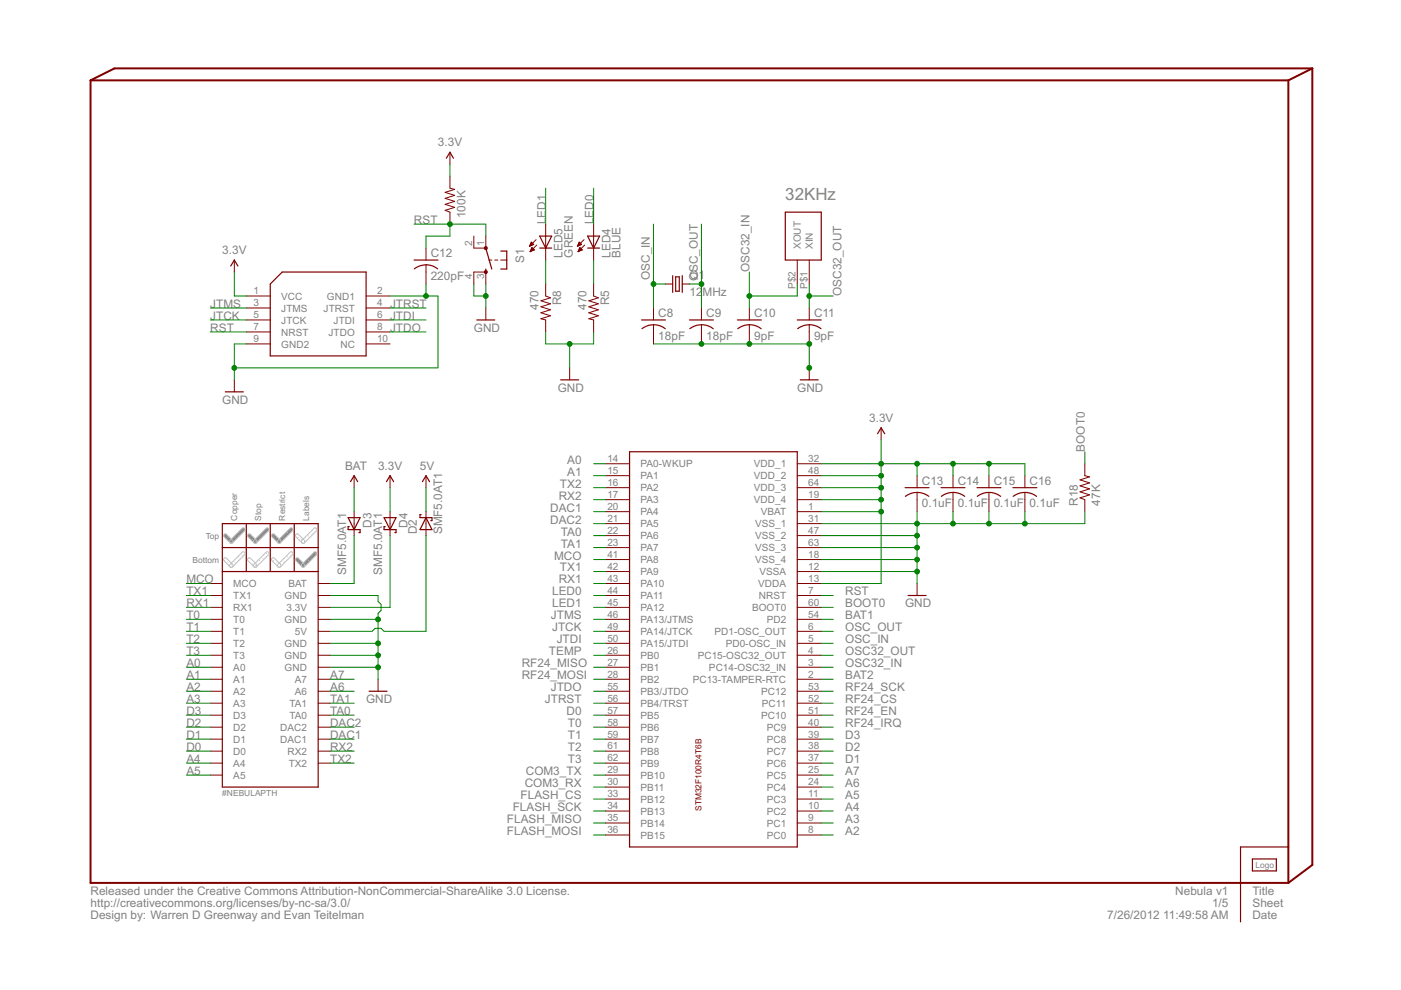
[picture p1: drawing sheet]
<svg xmlns="http://www.w3.org/2000/svg" width="297mm" height="210mm" viewBox="0 0 297 210" stroke-linecap="round" stroke-linejoin="round" font-family="sans-serif">
<g fill="#808080" stroke="#808080" stroke-width=".76">
<path d="M63 118.6l1.3 1.3z"/>
<path d="M64.3 119.9l2.5-2.5z"/>
<path d="M57.9 113.6l1.3 1.2z"/>
<path d="M59.2 114.8l2.5-2.5z"/>
<path d="M47.8 113.6l1.2 1.2z"/>
<path d="M49 114.8l2.6-2.5z"/>
<path d="M52.9 113.6l1.2 1.2z"/>
<path d="M54.1 114.8l2.6-2.5z"/>
</g>
<g fill="#800000" stroke="#800000" stroke-width=".42">
<path d="M19.2 17v170.2z"/>
<path d="M19.2 17h254z"/>
<path d="M273.2 17v162.6z"/>
<path d="M273.2 179.6v7.6z"/>
<path d="M263 187.2h10.2z"/>
<path d="M19.2 187.2h243.8z"/>
<path d="M273.2 187.2l5-3.8z"/>
<path d="M273.2 17l5-2.5z"/>
<path d="M278.2 14.5v168.9z"/>
<path d="M24.3 14.5h253.9z"/>
<path d="M19.2 17l5.1-2.5z"/>
</g>
<g fill="#800000" stroke="#800000" stroke-width=".25">
<path d="M263 179.6v7.6z"/>
<path d="M263 179.6h10.2z"/>
<path d="M133.5 95.8h35.5z"/>
<path d="M169 95.8v83.8z"/>
<path d="M133.5 179.6h35.5z"/>
<path d="M133.5 95.8v83.8z"/>
<path d="M192.5 126.3h3.8z"/>
<path d="M47.8 83.1h3.8z"/>
<path d="M136 67.8h5.1z"/>
<path d="M146.2 67.8h5.1z"/>
<path d="M156.3 67.8h5.1z"/>
<path d="M169 67.8h5.1z"/>
<path d="M169.7 80.5h3.8z"/>
<path d="M87.8 55.1h5.1z"/>
<path d="M191.9 103.4h5.1z"/>
<path d="M199.5 103.4h5.1z"/>
<path d="M207.1 103.4h5.1z"/>
<path d="M214.8 103.4h5z"/>
<path d="M166.5 55.1h7.6z"/>
<path d="M174.1 45v10.1z"/>
<path d="M166.5 45v10.1z"/>
<path d="M166.5 45h7.6z"/>
<path d="M143.3 58.7v3z"/>
<path d="M143.3 61.7h.7z"/>
<path d="M144 58.7v3z"/>
<path d="M143.3 58.7h.7z"/>
<path d="M144.7 58.4v3.6z"/>
<path d="M142.6 58.4v3.6z"/>
<path d="M57.3 60.2v15.3z"/>
<path d="M57.3 60.2l2.5-2.5z"/>
<path d="M59.8 57.7h17.8z"/>
<path d="M77.6 57.7v17.8z"/>
<path d="M57.3 75.5h20.3z"/>
<path d="M127.1 50.1l-1.2 2.5z"/>
<path d="M124.6 50.1l1.3 2.5z"/>
<path d="M125.9 52.6h1.2z"/>
<path d="M124.6 52.6h1.3z"/>
<path d="M125.9 50.1h1.2z"/>
<path d="M124.6 50.1h1.3z"/>
<path d="M117 50.1l-1.3 2.5z"/>
<path d="M114.4 50.1l1.3 2.5z"/>
<path d="M115.7 52.6h1.3z"/>
<path d="M114.4 52.6h1.3z"/>
<path d="M115.7 50.1h1.3z"/>
<path d="M114.4 50.1h1.3z"/>
<path d="M118.9 80.5h3.8z"/>
<path d="M263 187.2v8.3z"/>
<path d="M186.8 90.7l.8 1.3z"/>
<path d="M186.8 90.7l-.7 1.3z"/>
<path d="M95.4 32.3l.7 1.2z"/>
<path d="M95.4 32.3l-.8 1.2z"/>
<path d="M49.7 55.1l.7 1.3z"/>
<path d="M49.7 55.1l-.8 1.3z"/>
<path d="M78.3 146.6h3.8z"/>
<path d="M82.7 100.9l.8 1.2z"/>
<path d="M82.7 100.9l-.8 1.2z"/>
<path d="M57.3 121.2h5.1z"/>
<path d="M47.1 166.9h20.4z"/>
<path d="M47.1 116.1v5.1z"/>
<path d="M47.1 121.2h5.1z"/>
<path d="M52.2 116.1v5.1z"/>
<path d="M52.2 121.2h5.1z"/>
<path d="M57.3 116.1v5.1z"/>
<path d="M62.4 116.1v5.1z"/>
<path d="M47.1 111v5.1z"/>
<path d="M47.1 111h5.1z"/>
<path d="M47.1 116.1h5.1z"/>
<path d="M52.2 111v5.1z"/>
<path d="M52.2 111h5.1z"/>
<path d="M52.2 116.1h5.1z"/>
<path d="M57.3 111v5.1z"/>
<path d="M57.3 111h5.1z"/>
<path d="M62.4 111v5.1z"/>
<path d="M57.3 116.1h5.1z"/>
<path d="M67.5 116.1v5.1z"/>
<path d="M62.4 116.1h5.1z"/>
<path d="M62.4 121.2h5.1z"/>
<path d="M62.4 111h5.1z"/>
<path d="M67.5 111v5.1z"/>
<path d="M67.5 121.2v45.7z"/>
<path d="M47.1 121.2v45.7z"/>
<path d="M90.3 100.9l.8 1.2z"/>
<path d="M90.3 100.9l-.7 1.2z"/>
<path d="M90.3 109.7l1.3 2.6z"/>
<path d="M90.3 109.7l-1.3 2.6z"/>
<path d="M89 109.1v.6z"/>
<path d="M89 109.7h1.3z"/>
<path d="M89 112.3h2.6z"/>
<path d="M90.3 109.7h1.3z"/>
<path d="M89 109.1h.3z"/>
<path d="M91.6 109.7v.7z"/>
<path d="M91.3 110.4h.3z"/>
<path d="M73.8 109.7l1.3 2.6z"/>
<path d="M76.3 109.7l-1.2 2.6z"/>
<path d="M76.3 112.3v.6z"/>
<path d="M75.1 112.3h1.2z"/>
<path d="M73.8 109.7h2.5z"/>
<path d="M73.8 112.3h1.3z"/>
<path d="M76.1 112.9h.2z"/>
<path d="M73.8 111.7v.6z"/>
<path d="M73.8 111.7h.3z"/>
<path d="M81.4 109.7l1.3 2.6z"/>
<path d="M84 109.7l-1.3 2.6z"/>
<path d="M84 112.3v.6z"/>
<path d="M82.7 112.3h1.3z"/>
<path d="M81.4 109.7h2.6z"/>
<path d="M81.4 112.3h1.3z"/>
<path d="M83.7 112.9h.3z"/>
<path d="M81.4 111.7v.6z"/>
<path d="M81.4 111.7h.3z"/>
<path d="M75.1 100.9l.7 1.2z"/>
<path d="M75.1 100.9l-.8 1.2z"/>
<path d="M265.5 182.1h5.1z"/>
<path d="M270.6 182.1v2.6z"/>
<path d="M265.5 184.7h5.1z"/>
<path d="M265.5 182.1v2.6z"/>
<path d="M103 57v.7z"/>
<path d="M106.2 57h1.2z"/>
<path d="M106.2 53.2h1.2z"/>
<path d="M107.4 55.1v1.9z"/>
<path d="M107.4 53.2v1.9z"/>
<path d="M103 52.6l1.3 4.4z"/>
<path d="M101.1 67.8h3.8z"/>
</g>
<g fill="#800000" stroke="#800000" stroke-width=".21">
<path d="M128.4 98.3h5.1z"/>
<path d="M128.4 100.9h5.1z"/>
<path d="M128.4 103.4h5.1z"/>
<path d="M128.4 105.9h5.1z"/>
<path d="M128.4 108.5h5.1z"/>
<path d="M128.4 111h5.1z"/>
<path d="M128.4 113.6h5.1z"/>
<path d="M128.4 116.1h5.1z"/>
<path d="M128.4 118.6h5.1z"/>
<path d="M128.4 121.2h5.1z"/>
<path d="M128.4 123.7h5.1z"/>
<path d="M128.4 126.3h5.1z"/>
<path d="M128.4 128.8h5.1z"/>
<path d="M128.4 131.3h5.1z"/>
<path d="M128.4 133.9h5.1z"/>
<path d="M128.4 136.4h5.1z"/>
<path d="M128.4 138.9h5.1z"/>
<path d="M128.4 141.5h5.1z"/>
<path d="M128.4 144h5.1z"/>
<path d="M128.4 146.6h5.1z"/>
<path d="M128.4 149.1h5.1z"/>
<path d="M128.4 151.6h5.1z"/>
<path d="M128.4 154.2h5.1z"/>
<path d="M128.4 156.7h5.1z"/>
<path d="M128.4 159.3h5.1z"/>
<path d="M128.4 161.8h5.1z"/>
<path d="M128.4 164.3h5.1z"/>
<path d="M128.4 166.9h5.1z"/>
<path d="M128.4 169.4h5.1z"/>
<path d="M128.4 172h5.1z"/>
<path d="M128.4 174.5h5.1z"/>
<path d="M128.4 177h5.1z"/>
<path d="M169 177h5.1z"/>
<path d="M169 174.5h5.1z"/>
<path d="M169 172h5.1z"/>
<path d="M169 131.3h5.1z"/>
<path d="M169 169.4h5.1z"/>
<path d="M169 166.9h5.1z"/>
<path d="M169 164.3h5.1z"/>
<path d="M169 161.8h5.1z"/>
<path d="M169 159.3h5.1z"/>
<path d="M169 156.7h5.1z"/>
<path d="M169 154.2h5.1z"/>
<path d="M169 151.6h5.1z"/>
<path d="M169 149.1h5.1z"/>
<path d="M169 146.6h5.1z"/>
<path d="M169 144h5.1z"/>
<path d="M169 141.5h5.1z"/>
<path d="M169 138.9h5.1z"/>
<path d="M169 136.4h5.1z"/>
<path d="M169 133.9h5.1z"/>
<path d="M169 128.8h5.1z"/>
<path d="M169 126.3h5.1z"/>
<path d="M169 123.7h5.1z"/>
<path d="M169 121.2h5.1z"/>
<path d="M169 118.6h5.1z"/>
<path d="M169 116.1h5.1z"/>
<path d="M169 113.6h5.1z"/>
<path d="M169 111h5.1z"/>
<path d="M169 108.5h5.1z"/>
<path d="M169 105.9h5.1z"/>
<path d="M169 103.4h5.1z"/>
<path d="M169 100.9h5.1z"/>
<path d="M169 98.3h5.1z"/>
<path d="M194.4 123.7v2.6z"/>
<path d="M49.7 80.5v2.6z"/>
<path d="M138.6 68.9v1.5z"/>
<path d="M138.6 65.3v2.5z"/>
<path d="M138.6 70.4v2.5z"/>
<path d="M148.7 68.9v1.5z"/>
<path d="M148.7 65.3v2.5z"/>
<path d="M148.7 70.4v2.5z"/>
<path d="M158.9 68.9v1.5z"/>
<path d="M158.9 65.3v2.5z"/>
<path d="M158.9 70.4v2.5z"/>
<path d="M171.6 68.9v1.5z"/>
<path d="M171.6 65.3v2.5z"/>
<path d="M171.6 70.4v2.5z"/>
<path d="M171.6 78v2.5z"/>
<path d="M95.4 37.4v2.5z"/>
<path d="M95.4 45v2.5z"/>
<path d="M94.4 44.6l1 .4z"/>
<path d="M94.4 44.6l2-.6z"/>
<path d="M94.4 43.3l2 .7z"/>
<path d="M94.4 43.3l2-.6z"/>
<path d="M94.4 42.1l2 .6z"/>
<path d="M94.4 42.1l2-.7z"/>
<path d="M94.4 40.8l2 .6z"/>
<path d="M94.4 40.8l2-.6z"/>
<path d="M95.4 39.9l1 .3z"/>
<path d="M90.3 56.2v1.5z"/>
<path d="M90.3 52.6v2.5z"/>
<path d="M90.3 57.7v2.5z"/>
<path d="M194.4 104.4v1.5z"/>
<path d="M194.4 100.9v2.5z"/>
<path d="M194.4 105.9v2.6z"/>
<path d="M202.1 104.4v1.5z"/>
<path d="M202.1 100.9v2.5z"/>
<path d="M202.1 105.9v2.6z"/>
<path d="M209.7 104.4v1.5z"/>
<path d="M209.7 100.9v2.5z"/>
<path d="M209.7 105.9v2.6z"/>
<path d="M217.3 104.4v1.5z"/>
<path d="M217.3 100.9v2.5z"/>
<path d="M217.3 105.9v2.6z"/>
<path d="M171.6 55.1v5.1z"/>
<path d="M169 55.1v5.1z"/>
<path d="M144.7 60.2h1.5z"/>
<path d="M141.1 60.2h1.5z"/>
<path d="M230 98.3v2.6z"/>
<path d="M230 105.9v2.6z"/>
<path d="M229 105.6l1 .3z"/>
<path d="M229 105.6l2-.7z"/>
<path d="M229 104.3l2 .6z"/>
<path d="M229 104.3l2-.6z"/>
<path d="M229 103l2 .7z"/>
<path d="M229 103l2-.6z"/>
<path d="M229 101.7l2 .7z"/>
<path d="M229 101.7l2-.6z"/>
<path d="M230 100.9l1 .2z"/>
<path d="M77.6 62.8h5.1z"/>
<path d="M52.2 72.9h5.1z"/>
<path d="M52.2 67.8h5.1z"/>
<path d="M77.6 67.8h5.1z"/>
<path d="M77.6 70.4h5.1z"/>
<path d="M52.2 65.3h5.1z"/>
<path d="M77.6 65.3h5.1z"/>
<path d="M77.6 72.9h5.1z"/>
<path d="M52.2 70.4h5.1z"/>
<path d="M52.2 62.8h5.1z"/>
<path d="M125.9 52.6v2.5z"/>
<path d="M125.9 47.5v2.6z"/>
<path d="M125.9 50.1v2.5z"/>
<path d="M123.8 50.8l-1.4 1.4z"/>
<path d="M124 52l-1.4 1.4z"/>
<path d="M122.8 51.3l-.4 .9z"/>
<path d="M122.8 51.3l.5 .5z"/>
<path d="M122.4 52.2l.9-.4z"/>
<path d="M122.5 52.2h.1z"/>
<path d="M122.5 52h.4z"/>
<path d="M122.6 51.9h.6z"/>
<path d="M122.6 51.8h.7z"/>
<path d="M122.7 51.7h.4z"/>
<path d="M122.7 51.5h.3z"/>
<path d="M122.8 51.4h.1z"/>
<path d="M122.9 52.5l-.3 .9z"/>
<path d="M122.9 52.5l.5 .5z"/>
<path d="M122.6 53.4l.8-.4z"/>
<path d="M122.6 53.2h.3z"/>
<path d="M122.7 53.1h.4z"/>
<path d="M122.7 53h.7z"/>
<path d="M122.8 52.9h.5z"/>
<path d="M122.8 52.7h.4z"/>
<path d="M122.9 52.6h.2z"/>
<path d="M115.7 52.6v2.5z"/>
<path d="M115.7 47.5v2.6z"/>
<path d="M115.7 50.1v2.5z"/>
<path d="M113.7 50.8l-1.4 1.4z"/>
<path d="M113.8 52l-1.4 1.4z"/>
<path d="M112.6 51.3l-.3 .9z"/>
<path d="M112.6 51.3l.6 .5z"/>
<path d="M112.3 52.2l.9-.4z"/>
<path d="M112.3 52.2h.1z"/>
<path d="M112.4 52h.3z"/>
<path d="M112.4 51.9h.6z"/>
<path d="M112.5 51.8h.6z"/>
<path d="M112.5 51.7h.5z"/>
<path d="M112.6 51.5h.3z"/>
<path d="M112.6 51.4h.2z"/>
<path d="M112.8 52.5l-.4 .9z"/>
<path d="M112.8 52.5l.5 .5z"/>
<path d="M112.4 53.4l.9-.4z"/>
<path d="M112.5 53.2h.2z"/>
<path d="M112.5 53.1h.5z"/>
<path d="M112.6 53h.7z"/>
<path d="M112.6 52.9h.6z"/>
<path d="M112.7 52.7h.4z"/>
<path d="M112.7 52.6h.2z"/>
<path d="M125.9 67.8v2.6z"/>
<path d="M125.9 60.2v2.6z"/>
<path d="M125.9 62.8l1 .3z"/>
<path d="M124.8 63.8l2.1-.7z"/>
<path d="M124.8 63.8l2.1 .6z"/>
<path d="M124.8 65l2.1-.6z"/>
<path d="M124.8 65l2.1 .7z"/>
<path d="M124.8 66.3l2.1-.6z"/>
<path d="M124.8 66.3l2.1 .7z"/>
<path d="M124.8 67.6l2.1-.6z"/>
<path d="M124.8 67.6l1.1 .2z"/>
<path d="M115.7 67.8v2.6z"/>
<path d="M115.7 60.2v2.6z"/>
<path d="M115.7 62.8l1 .3z"/>
<path d="M114.7 63.8l2-.7z"/>
<path d="M114.7 63.8l2 .6z"/>
<path d="M114.7 65l2-.6z"/>
<path d="M114.7 65l2 .7z"/>
<path d="M114.7 66.3l2-.6z"/>
<path d="M114.7 66.3l2 .7z"/>
<path d="M114.7 67.6l2-.6z"/>
<path d="M114.7 67.6l1 .2z"/>
<path d="M120.8 78v2.5z"/>
<path d="M186.8 90.7v2.5z"/>
<path d="M95.4 32.3v2.5z"/>
<path d="M49.7 55.1v2.6z"/>
<path d="M80.2 144v2.6z"/>
<path d="M82.7 100.9v2.5z"/>
<path d="M44.6 123.7h2.5z"/>
<path d="M44.6 126.3h2.5z"/>
<path d="M44.6 128.8h2.5z"/>
<path d="M44.6 131.3h2.5z"/>
<path d="M44.6 133.9h2.5z"/>
<path d="M67.5 126.3h2.5z"/>
<path d="M44.6 136.4h2.5z"/>
<path d="M44.6 138.9h2.5z"/>
<path d="M44.6 141.5h2.5z"/>
<path d="M44.6 144h2.5z"/>
<path d="M44.6 146.6h2.5z"/>
<path d="M44.6 149.1h2.5z"/>
<path d="M44.6 151.6h2.5z"/>
<path d="M44.6 154.2h2.5z"/>
<path d="M67.5 123.7h2.5z"/>
<path d="M67.5 128.8h2.5z"/>
<path d="M67.5 141.5h2.5z"/>
<path d="M67.5 133.9h2.5z"/>
<path d="M67.5 138.9h2.5z"/>
<path d="M67.5 136.4h2.5z"/>
<path d="M67.5 144h2.5z"/>
<path d="M67.5 146.6h2.5z"/>
<path d="M67.5 149.1h2.5z"/>
<path d="M67.5 151.6h2.5z"/>
<path d="M67.5 154.2h2.5z"/>
<path d="M67.5 156.7h2.5z"/>
<path d="M67.5 131.3h2.5z"/>
<path d="M67.5 159.3h2.5z"/>
<path d="M67.5 161.8h2.5z"/>
<path d="M44.6 156.7h2.5z"/>
<path d="M44.6 159.3h2.5z"/>
<path d="M44.6 161.8h2.5z"/>
<path d="M44.6 164.3h2.5z"/>
<path d="M90.3 100.9v2.5z"/>
<path d="M90.3 111v2.6z"/>
<path d="M90.3 108.5v2.5z"/>
<path d="M75.1 108.5v2.5z"/>
<path d="M75.1 111v2.6z"/>
<path d="M82.7 108.5v2.5z"/>
<path d="M82.7 111v2.6z"/>
<path d="M75.1 100.9v2.5z"/>
<path d="M103 50.1v2.5z"/>
<path d="M103 57.7v2.5z"/>
<path d="M100.5 57.7v2.5z"/>
<path d="M100.5 50.1v2.5z"/>
<path d="M104.9 55.1h.6z"/>
<path d="M103.6 55.1h.7z"/>
<path d="M106.2 55.1h1.2z"/>
<path d="M100.5 57.7h2.5z"/>
<path d="M100.5 52.6h2.5z"/>
<path d="M103 65.3v2.5z"/>
<circle cx="103" cy="52.6" r=".32"/>
<circle cx="103" cy="57.7" r=".33"/>
</g>
<path d="M87.8 57a4 4 0 0 1 5 0M136.1 69.7a4 4 0 0 1 5 0M146.3 69.7a4 4 0 0 1 4.9 0M156.4 69.7a4 4 0 0 1 5 0M169.1 69.7a4 4 0 0 1 5 0M192 105.2a4.1 4.1 0 0 1 4.9 0M199.6 105.2a4 4 0 0 1 4.9 0M207.2 105.2a4 4 0 0 1 5 0M214.8 105.2a4 4 0 0 1 5 0" fill="none" stroke="#800000" stroke-width=".25"/>
<g fill="#008000" stroke="#008000" stroke-width=".21">
<path d="M125.9 108.5h2.5z"/>
<path d="M70 156.7h5.1z"/>
<path d="M125.9 111h2.5z"/>
<path d="M70 154.2h5.1z"/>
<path d="M125.9 121.2h2.5z"/>
<path d="M39.5 126.3h5.1z"/>
<path d="M125.9 123.7h2.5z"/>
<path d="M39.5 128.8h5.1z"/>
<path d="M125.9 131.3h2.5z"/>
<path d="M44.6 65.3h7.6z"/>
<path d="M125.9 133.9h2.5z"/>
<path d="M44.6 67.8h7.6z"/>
<path d="M125.9 136.4h2.5z"/>
<path d="M82.7 67.8h7.6z"/>
<path d="M125.9 146.6h2.5z"/>
<path d="M82.7 70.4h7.6z"/>
<path d="M125.9 149.1h2.5z"/>
<path d="M82.7 65.3h7.6z"/>
<path d="M174.1 128.8h2.6z"/>
<path d="M230 95.8v2.5z"/>
<path d="M49.7 78v2.5z"/>
<path d="M49.7 72.9v5.1z"/>
<path d="M49.7 72.9h2.5z"/>
<path d="M82.7 62.8h7.6z"/>
<path d="M90.3 62.8h2.6z"/>
<path d="M92.9 62.8v15.2z"/>
<path d="M49.7 78h43.2z"/>
<path d="M90.3 60.2v2.6z"/>
<path d="M138.6 72.9h10.1z"/>
<path d="M148.7 72.9h10.2z"/>
<path d="M158.9 72.9h12.7z"/>
<path d="M171.6 72.9v5.1z"/>
<path d="M125.9 70.4v2.5z"/>
<path d="M120.8 72.9h5.1z"/>
<path d="M115.7 72.9h5.1z"/>
<path d="M115.7 70.4v2.5z"/>
<path d="M120.8 72.9v5.1z"/>
<path d="M70 136.4h10.2z"/>
<path d="M80.2 136.4v2.5z"/>
<path d="M70 138.9h10.2z"/>
<path d="M80.2 141.5v2.5z"/>
<path d="M80.2 138.9v2.6z"/>
<path d="M80.2 126.3v1.2z"/>
<path d="M80.2 127.5l.6 .6z"/>
<path d="M80.8 128.1v1.3z"/>
<path d="M80.8 129.4l-.6 .6z"/>
<path d="M80.2 130v1.3z"/>
<path d="M80.2 131.3v5.1z"/>
<path d="M70 131.3h10.2z"/>
<path d="M70 141.5h10.2z"/>
<path d="M70 126.3h10.2z"/>
<path d="M174.1 111h20.3z"/>
<path d="M217.3 108.5v2.5z"/>
<path d="M209.7 111h7.6z"/>
<path d="M209.7 108.5v2.5z"/>
<path d="M202.1 111h7.6z"/>
<path d="M202.1 108.5v2.5z"/>
<path d="M194.4 111h7.7z"/>
<path d="M194.4 108.5v2.5z"/>
<path d="M194.4 111v2.6z"/>
<path d="M174.1 113.6h20.3z"/>
<path d="M194.4 113.6v2.5z"/>
<path d="M174.1 116.1h20.3z"/>
<path d="M194.4 116.1v2.5z"/>
<path d="M174.1 118.6h20.3z"/>
<path d="M194.4 118.6v2.6z"/>
<path d="M194.4 121.2v2.5z"/>
<path d="M174.1 121.2h20.3z"/>
<path d="M217.3 111h12.7z"/>
<path d="M230 108.5v2.5z"/>
<path d="M103 60.2v2.6z"/>
<path d="M100.5 60.2v2.6z"/>
<path d="M100.5 62.8h2.5z"/>
<path d="M103 62.8v2.5z"/>
<path d="M174.1 126.3h2.6z"/>
<path d="M44.6 70.4h7.6z"/>
<path d="M87.8 47.5h7.6z"/>
<path d="M90.3 50.1v2.5z"/>
<path d="M90.3 50.1h5.1z"/>
<path d="M95.4 47.5v2.6z"/>
<path d="M103 47.5v2.6z"/>
<path d="M95.4 47.5h7.6z"/>
<path d="M174.1 149.1h2.6z"/>
<path d="M174.1 146.6h2.6z"/>
<path d="M125.9 141.5h2.5z"/>
<path d="M125.9 144h2.5z"/>
<path d="M174.1 131.3h2.6z"/>
<path d="M174.1 133.9h2.6z"/>
<path d="M148.7 60.2v5.1z"/>
<path d="M148.7 47.5v12.7z"/>
<path d="M146.2 60.2h2.5z"/>
<path d="M174.1 136.4h2.6z"/>
<path d="M138.6 60.2v5.1z"/>
<path d="M138.6 47.5v12.7z"/>
<path d="M138.6 60.2h2.5z"/>
<path d="M174.1 138.9h2.6z"/>
<path d="M171.6 60.2v2.6z"/>
<path d="M171.6 62.8h5.1z"/>
<path d="M171.6 62.8v2.5z"/>
<path d="M174.1 141.5h2.6z"/>
<path d="M158.9 62.8v2.5z"/>
<path d="M158.9 62.8h10.1z"/>
<path d="M169 60.2v2.6z"/>
<path d="M158.9 57.7v5.1z"/>
<path d="M125.9 126.3h2.5z"/>
<path d="M125.9 39.9v7.6z"/>
<path d="M125.9 128.8h2.5z"/>
<path d="M115.7 39.9v7.6z"/>
<path d="M125.9 118.6h2.5z"/>
<path d="M39.5 123.7h5.1z"/>
<path d="M174.1 154.2h2.6z"/>
<path d="M174.1 144h2.6z"/>
<path d="M125.9 151.6h2.5z"/>
<path d="M39.5 159.3h5.1z"/>
<path d="M174.1 161.8h2.6z"/>
<path d="M39.5 156.7h5.1z"/>
<path d="M174.1 159.3h2.6z"/>
<path d="M39.5 154.2h5.1z"/>
<path d="M125.9 169.4h2.5z"/>
<path d="M125.9 103.4h2.5z"/>
<path d="M70 161.8h5.1z"/>
<path d="M125.9 105.9h2.5z"/>
<path d="M70 159.3h5.1z"/>
<path d="M125.9 164.3h2.5z"/>
<path d="M125.9 166.9h2.5z"/>
<path d="M125.9 138.9h2.5z"/>
<path d="M125.9 98.3h2.5z"/>
<path d="M39.5 141.5h5.1z"/>
<path d="M125.9 100.9h2.5z"/>
<path d="M39.5 144h5.1z"/>
<path d="M174.1 177h2.6z"/>
<path d="M39.5 146.6h5.1z"/>
<path d="M174.1 174.5h2.6z"/>
<path d="M39.5 149.1h5.1z"/>
<path d="M174.1 172h2.6z"/>
<path d="M39.5 161.8h5.1z"/>
<path d="M174.1 169.4h2.6z"/>
<path d="M39.5 164.3h5.1z"/>
<path d="M174.1 166.9h2.6z"/>
<path d="M70 146.6h5.1z"/>
<path d="M174.1 164.3h2.6z"/>
<path d="M70 144h5.1z"/>
<path d="M125.9 113.6h2.5z"/>
<path d="M70 151.6h5.1z"/>
<path d="M125.9 116.1h2.5z"/>
<path d="M70 149.1h5.1z"/>
<path d="M125.9 154.2h2.5z"/>
<path d="M39.5 131.3h5.1z"/>
<path d="M125.9 156.7h2.5z"/>
<path d="M39.5 133.9h5.1z"/>
<path d="M125.9 159.3h2.5z"/>
<path d="M39.5 136.4h5.1z"/>
<path d="M125.9 161.8h2.5z"/>
<path d="M39.5 138.9h5.1z"/>
<path d="M174.1 156.7h2.6z"/>
<path d="M39.5 151.6h5.1z"/>
<path d="M115.7 55.1v5.1z"/>
<path d="M125.9 55.1v5.1z"/>
<path d="M174.1 151.6h2.6z"/>
<path d="M174.1 108.5h12.7z"/>
<path d="M186.8 105.9v2.6z"/>
<path d="M186.8 103.4v2.5z"/>
<path d="M186.8 100.9v2.5z"/>
<path d="M186.8 98.3v2.6z"/>
<path d="M186.8 93.2v5.1z"/>
<path d="M174.1 123.7h12.7z"/>
<path d="M186.8 108.5v15.2z"/>
<path d="M174.1 98.3h12.7z"/>
<path d="M174.1 100.9h12.7z"/>
<path d="M174.1 103.4h12.7z"/>
<path d="M174.1 105.9h12.7z"/>
<path d="M186.8 98.3h7.6z"/>
<path d="M194.4 98.3h7.7z"/>
<path d="M202.1 98.3h7.6z"/>
<path d="M209.7 98.3h7.6z"/>
<path d="M217.3 98.3v2.6z"/>
<path d="M194.4 98.3v2.6z"/>
<path d="M209.7 98.3v2.6z"/>
<path d="M202.1 98.3v2.6z"/>
<path d="M95.4 34.8v2.6z"/>
<path d="M49.7 62.8h2.5z"/>
<path d="M49.7 57.7v5.1z"/>
<path d="M82.7 103.4v5.1z"/>
<path d="M70 123.7h5.1z"/>
<path d="M75.1 113.6v10.1z"/>
<path d="M70 128.8h12.7z"/>
<path d="M82.7 113.6v15.2z"/>
<path d="M81.4 133.9h8.9z"/>
<path d="M80.8 133.2l.6 .7z"/>
<path d="M79.5 133.2h1.3z"/>
<path d="M79.5 133.2l-.6 .7z"/>
<path d="M70 133.9h8.9z"/>
<path d="M90.3 113.6v20.3z"/>
<path d="M75.1 103.4v5.1z"/>
<path d="M90.3 103.4v5.1z"/>
<path d="M125.9 172h2.5z"/>
<path d="M125.9 174.5h2.5z"/>
<path d="M125.9 177h2.5z"/>
<circle cx="49.7" cy="78" r=".51"/>
<circle cx="90.3" cy="62.8" r=".51"/>
<circle cx="171.6" cy="78" r=".51"/>
<circle cx="158.9" cy="72.9" r=".51"/>
<circle cx="148.7" cy="72.9" r=".51"/>
<circle cx="171.6" cy="72.9" r=".51"/>
<circle cx="120.8" cy="72.9" r=".51"/>
<circle cx="80.2" cy="138.9" r=".51"/>
<circle cx="80.2" cy="136.4" r=".51"/>
<circle cx="80.2" cy="131.3" r=".51"/>
<circle cx="80.2" cy="141.5" r=".51"/>
<circle cx="217.3" cy="111" r=".51"/>
<circle cx="209.7" cy="111" r=".51"/>
<circle cx="202.1" cy="111" r=".51"/>
<circle cx="194.4" cy="111" r=".51"/>
<circle cx="194.4" cy="113.6" r=".51"/>
<circle cx="194.4" cy="116.1" r=".51"/>
<circle cx="194.4" cy="118.6" r=".51"/>
<circle cx="194.4" cy="121.2" r=".51"/>
<circle cx="103" cy="62.8" r=".51"/>
<circle cx="95.4" cy="47.5" r=".51"/>
<circle cx="148.7" cy="60.2" r=".51"/>
<circle cx="138.6" cy="60.2" r=".51"/>
<circle cx="171.6" cy="62.8" r=".51"/>
<circle cx="158.9" cy="62.8" r=".51"/>
<circle cx="186.8" cy="108.5" r=".51"/>
<circle cx="186.8" cy="105.9" r=".51"/>
<circle cx="186.8" cy="103.4" r=".51"/>
<circle cx="186.8" cy="100.9" r=".51"/>
<circle cx="186.8" cy="98.3" r=".51"/>
<circle cx="194.4" cy="98.3" r=".51"/>
<circle cx="209.7" cy="98.3" r=".51"/>
<circle cx="202.1" cy="98.3" r=".51"/>
</g>
<g fill="#c0c0c0" stroke="#c0c0c0" stroke-width=".21">
<path d="M47.6 118.3h.4l1.4 1.4v.3l-.1 .2h-.5l-1.3-1.3-.1-.3z"/>
<path d="M51.4 117.1h.4l.2 .2-.1 .3-2.6 2.6h-.5l-.1-.2v-.3z"/>
<path d="M52.6 118.3h.5l1.3 1.4 .1 .3-.2 .2h-.4l-1.4-1.3v-.3z"/>
<path d="M56.5 117.1h.4l.1 .2v.3l-2.7 2.6h-.4l-.2-.2 .1-.3z"/>
<path d="M57.7 118.3h.4l1.4 1.4 .1 .3-.2 .2h-.4l-1.4-1.3v-.3z"/>
<path d="M61.5 117.1h.5l.1 .2v.3l-2.7 2.6h-.4l-.2-.2 .1-.3z"/>
<path d="M47.6 113.2h.4l1.4 1.4v.3l-.1 .2h-.5l-1.3-1.3-.1-.3z"/>
<path d="M51.4 112h.4l.2 .2-.1 .3-2.6 2.6h-.5l-.1-.2v-.3z"/>
<path d="M52.6 113.2h.5l1.3 1.4 .1 .3-.2 .2h-.4l-1.4-1.3v-.3z"/>
<path d="M56.5 112h.4l.1 .2v.3l-2.7 2.6h-.4l-.2-.2 .1-.3z"/>
<path d="M57.7 113.2h.4l1.4 1.4 .1 .3-.2 .2h-.4l-1.4-1.3v-.3z"/>
<path d="M61.5 112h.5l.1 .2v.3l-2.7 2.6h-.4l-.2-.2 .1-.3z"/>
<path d="M66.6 112h.4l.2 .2-.1 .3-2.6 2.6h-.4l-.2-.2 .1-.3z"/>
<path d="M62.8 113.2h.4l1.4 1.4 .1 .3-.2 .2h-.4l-1.4-1.3-.1-.3z"/>
<path d="M62.8 118.3h.4l1.4 1.4 .1 .3-.2 .2h-.4l-1.4-1.3-.1-.3z"/>
<path d="M66.6 117.1h.4l.2 .2-.1 .3-2.6 2.6h-.4l-.2-.2 .1-.3z"/>
</g>
<text font-size="4" fill="#808080" x="166.5" y="42.4">32KHz</text>
<g font-size="2.8" fill="#808080">
<text x="92.8" y="31">3.3V</text>
<text x="87.8" y="47.5">RST</text>
<text x="98.7" y="46.3" transform="rotate(-90 98.7 46.3)">100K</text>
<text x="115.7" y="47.5" transform="rotate(-90 115.7 47.5)">LED1</text>
<text x="125.9" y="47.5" transform="rotate(-90 125.9 47.5)">LED0</text>
<text x="47.1" y="53.9">3.3V</text>
<text x="91.3" y="59.3">220pF</text>
<text x="91.3" y="54.5">C12</text>
<text x="111.1" y="55.7" transform="rotate(-90 111.1 55.7)">S1</text>
<text x="119.3" y="54.6" transform="rotate(-90 119.3 54.6)">LED5</text>
<text x="121.4" y="54.6" transform="rotate(-90 121.4 54.6)">GREEN</text>
<text x="129.4" y="54.6" transform="rotate(-90 129.4 54.6)">LED4</text>
<text x="131.6" y="54.6" transform="rotate(-90 131.6 54.6)">BLUE</text>
<text x="137.8" y="59.4" transform="rotate(-90 137.8 59.4)">OSC_IN</text>
<text x="146.2" y="59.2">Q1</text>
<text x="148" y="59.6" transform="rotate(-90 148 59.6)">OSC_OUT</text>
<text x="158.9" y="57.7" transform="rotate(-90 158.9 57.7)">OSC32_IN</text>
<text x="44.6" y="65.3">JTMS</text>
<text x="82.7" y="65.3">JTRST</text>
<text x="114.2" y="65.7" transform="rotate(-90 114.2 65.7)">470</text>
<text x="119" y="64.7" transform="rotate(-90 119 64.7)">R8</text>
<text x="124.3" y="65.7" transform="rotate(-90 124.3 65.7)">470</text>
<text x="129.1" y="64.7" transform="rotate(-90 129.1 64.7)">R5</text>
<text x="146.2" y="62.8">12</text>
<text x="149" y="62.8">MHz</text>
<text x="178.4" y="62.8" transform="rotate(-90 178.4 62.8)">OSC32_OUT</text>
<text x="44.6" y="67.8">JTCK</text>
<text x="44.6" y="70.4">RST</text>
<text x="82.7" y="67.8">JTDI</text>
<text x="82.7" y="70.4">JTDO</text>
<text x="100.5" y="70.4">GND</text>
<text x="139.6" y="67.2">C8</text>
<text x="149.7" y="67.2">C9</text>
<text x="159.9" y="67.2">C10</text>
<text x="172.6" y="67.2">C11</text>
<text x="139.6" y="72">18pF</text>
<text x="149.7" y="72">18pF</text>
<text x="159.9" y="72">9pF</text>
<text x="172.6" y="72">9pF</text>
<text x="118.2" y="83.1">GND</text>
<text x="169" y="83.1">GND</text>
<text x="47.1" y="85.6">GND</text>
<text x="184.3" y="89.4">3.3V</text>
<text x="230" y="95.8" transform="rotate(-90 230 95.8)">BOOT0</text>
<text x="73.2" y="99.6">BAT</text>
<text x="80.1" y="99.6">3.3V</text>
<text x="89" y="99.6">5V</text>
<text x="120.3" y="98.3">A0</text>
<text x="120.3" y="100.9">A1</text>
<text x="118.5" y="105.9">RX2</text>
<text x="118.7" y="103.4">TX2</text>
<text x="195.5" y="107.6">0.1uF</text>
<text x="195.5" y="102.8">C13</text>
<text x="203.1" y="107.6">0.1uF</text>
<text x="203.1" y="102.8">C14</text>
<text x="210.7" y="107.6">0.1uF</text>
<text x="210.7" y="102.8">C15</text>
<text x="218.3" y="107.6">0.1uF</text>
<text x="218.3" y="102.8">C16</text>
<text x="228.5" y="107.2" transform="rotate(-90 228.5 107.2)">R18</text>
<text x="233.3" y="107.2" transform="rotate(-90 233.3 107.2)">47K</text>
<text x="78.8" y="111.9" transform="rotate(-90 78.8 111.9)">D3</text>
<text x="86.4" y="111.9" transform="rotate(-90 86.4 111.9)">D4</text>
<text x="88.4" y="113.3" transform="rotate(-90 88.4 113.3)">D2</text>
<text x="93.7" y="113.3" transform="rotate(-90 93.7 113.3)">SMF5.0AT1</text>
<text x="116.7" y="108.5">DAC1</text>
<text x="116.7" y="111">DAC2</text>
<text x="118.9" y="113.6">TA0</text>
<text x="117.5" y="118.6">MCO</text>
<text x="118.9" y="116.1">TA1</text>
<text x="39.5" y="123.7">MCO</text>
<text x="73.4" y="121.9" transform="rotate(-90 73.4 121.9)">SMF5.0AT1</text>
<text x="81" y="121.9" transform="rotate(-90 81 121.9)">SMF5.0AT1</text>
<text x="118.5" y="123.7">RX1</text>
<text x="118.7" y="121.2">TX1</text>
<text x="39.5" y="126.2">TX1</text>
<text x="39.5" y="128.8">RX1</text>
<text x="39.5" y="131.3">T0</text>
<text x="116.8" y="131.3">JTMS</text>
<text x="117.1" y="126.2">LED0</text>
<text x="117.1" y="128.8">LED1</text>
<text x="179.2" y="128.8">BOOT0</text>
<text x="179.2" y="126.2">RST</text>
<text x="179.2" y="131.3">BAT1</text>
<text x="191.9" y="128.8">GND</text>
<text x="39.5" y="133.9">T1</text>
<text x="39.5" y="136.4">T2</text>
<text x="117.1" y="133.9">JTCK</text>
<text x="118" y="136.4">JTDI</text>
<text x="179.2" y="133.9">OSC_OUT</text>
<text x="179.2" y="136.4">OSC_IN</text>
<text x="39.5" y="141.5">A0</text>
<text x="39.5" y="138.9">T3</text>
<text x="110.6" y="141.5">RF24_MISO</text>
<text x="116.4" y="138.9">TEMP</text>
<text x="179.2" y="138.9">OSC32_OUT</text>
<text x="179.2" y="141.5">OSC32_IN</text>
<text x="39.5" y="144">A1</text>
<text x="39.5" y="146.6">A2</text>
<text x="39.5" y="149.1">A3</text>
<text x="70" y="146.6">A6</text>
<text x="70" y="144">A7</text>
<text x="70" y="149.1">TA1</text>
<text x="77.6" y="149.1">GND</text>
<text x="110.6" y="144">RF24_MOSI</text>
<text x="115.5" y="149.1">JTRST</text>
<text x="116.8" y="146.6">JTDO</text>
<text x="179.2" y="149.1">RF24_CS</text>
<text x="179.2" y="146.6">RF24_SCK</text>
<text x="179.2" y="144">BAT2</text>
<text x="39.5" y="154.2">D2</text>
<text x="39.5" y="151.6">D3</text>
<text x="70" y="154.2">DAC2</text>
<text x="70" y="151.6">TA0</text>
<text x="120.1" y="151.6">D0</text>
<text x="120.4" y="154.2">T0</text>
<text x="179.2" y="154.2">RF24_IRQ</text>
<text x="179.2" y="151.6">RF24_EN</text>
<text x="39.5" y="159.3">D0</text>
<text x="39.5" y="156.7">D1</text>
<text x="39.5" y="161.8">A4</text>
<text x="70" y="156.7">DAC1</text>
<text x="70" y="161.8">TX2</text>
<text x="70" y="159.3">RX2</text>
<text x="120.4" y="156.7">T1</text>
<text x="120.4" y="159.3">T2</text>
<text x="120.4" y="161.8">T3</text>
<text x="179.2" y="161.8">D1</text>
<text x="179.2" y="159.3">D2</text>
<text x="179.2" y="156.7">D3</text>
<text x="39.5" y="164.3">A5</text>
<text x="111.3" y="166.9">COM3_RX</text>
<text x="111.5" y="164.3">COM3_TX</text>
<text x="179.2" y="166.9">A6</text>
<text x="179.2" y="164.3">A7</text>
<text x="108.7" y="172">FLASH_SCK</text>
<text x="110.4" y="169.4">FLASH_CS</text>
<text x="179.2" y="172">A4</text>
<text x="179.2" y="169.4">A5</text>
<text x="107.5" y="174.5">FLASH_MISO</text>
<text x="107.5" y="177">FLASH_MOSI</text>
<text x="179.2" y="177">A2</text>
<text x="179.2" y="174.5">A3</text>
<text x="19.2" y="189.7">Released under the Creative Commons Attribution-NonCommercial-ShareAlike 3.0 License.</text>
<text x="249.2" y="189.7">Nebula v1</text>
<text x="265.5" y="189.7">Title</text>
<text x="19.2" y="192.3">http://creativecommons.org/licenses/by-nc-sa/3.0/</text>
<text x="19.2" y="194.8">Design by: Warren D Greenway and Evan Teitelman</text>
<text x="234.7" y="194.8">7/26/2012</text>
<text x="246.6" y="194.8">11:49:58 AM</text>
<text x="257" y="192.3">1/5</text>
<text x="265.5" y="192.3">Sheet</text>
<text x="265.5" y="194.8">Date</text>
</g>
<g font-size="2.4" fill="#808080">
<text x="100.1" y="52.2" transform="rotate(-90 100.1 52.2)">2</text>
<text x="102.7" y="52.2" transform="rotate(-90 102.7 52.2)">1</text>
<text x="169.8" y="52.8" transform="rotate(-90 169.8 52.8)">XOUT</text>
<text x="172.3" y="52.8" transform="rotate(-90 172.3 52.8)">XIN</text>
<text x="100.1" y="59.2" transform="rotate(-90 100.1 59.2)">4</text>
<text x="102.7" y="59.2" transform="rotate(-90 102.7 59.2)">3</text>
<text x="53.8" y="64.9">3</text>
<text x="53.8" y="62.4">1</text>
<text x="59.6" y="63.5">VCC</text>
<text x="69.3" y="63.5">GND1</text>
<text x="79.9" y="62.4">2</text>
<text x="79.9" y="64.9">4</text>
<text x="168.7" y="61.3" transform="rotate(-90 168.7 61.3)">P$2</text>
<text x="171.2" y="61.3" transform="rotate(-90 171.2 61.3)">P$1</text>
<text x="53.8" y="67.5">5</text>
<text x="53.8" y="70">7</text>
<text x="59.6" y="68.6">JTCK</text>
<text x="59.6" y="66.1">JTMS</text>
<text x="59.6" y="71.1">NRST</text>
<text x="68.6" y="66.1">JTRST</text>
<text x="69.7" y="71.1">JTDO</text>
<text x="70.7" y="68.6">JTDI</text>
<text x="79.9" y="67.5">6</text>
<text x="79.9" y="70">8</text>
<text x="53.8" y="72.6">9</text>
<text x="59.6" y="73.7">GND2</text>
<text x="72.2" y="73.7">NC</text>
<text x="79.9" y="72.6">10</text>
<text x="128.8" y="98">14</text>
<text x="128.8" y="100.5">15</text>
<text x="135.8" y="99.1">PA0-WKUP</text>
<text x="135.8" y="101.6">PA1</text>
<text x="159.8" y="101.6">VDD_2</text>
<text x="159.8" y="99.1">VDD_1</text>
<text x="171.4" y="100.5">48</text>
<text x="171.4" y="98">32</text>
<text x="128.8" y="103">16</text>
<text x="128.8" y="105.6">17</text>
<text x="135.8" y="104.2">PA2</text>
<text x="135.8" y="106.7">PA3</text>
<text x="159.8" y="106.7">VDD_4</text>
<text x="159.8" y="104.2">VDD_3</text>
<text x="171.4" y="105.6">19</text>
<text x="171.4" y="103">64</text>
<text x="128.8" y="108.1">20</text>
<text x="128.8" y="110.7">21</text>
<text x="128.8" y="113.2">22</text>
<text x="135.8" y="109.2">PA4</text>
<text x="135.8" y="111.8">PA5</text>
<text x="160.1" y="111.8">VSS_1</text>
<text x="161.3" y="109.2">VBAT</text>
<text x="171.4" y="113.2">47</text>
<text x="171.4" y="110.7">31</text>
<text x="171.4" y="108.1">1</text>
<text x="128.8" y="115.7">23</text>
<text x="128.8" y="118.3">41</text>
<text x="135.8" y="114.3">PA6</text>
<text x="135.8" y="116.9">PA7</text>
<text x="135.8" y="119.4">PA8</text>
<text x="160.1" y="119.4">VSS_4</text>
<text x="160.1" y="116.9">VSS_3</text>
<text x="160.1" y="114.3">VSS_2</text>
<text x="171.4" y="118.3">18</text>
<text x="171.4" y="115.7">63</text>
<text x="49.5" y="124.5">MCO</text>
<text x="61.1" y="124.5">BAT</text>
<text x="128.8" y="120.8">42</text>
<text x="128.8" y="123.4">43</text>
<text x="128.8" y="125.9">44</text>
<text x="135.8" y="121.9">PA9</text>
<text x="135.8" y="124.5">PA10</text>
<text x="160.8" y="124.5">VDDA</text>
<text x="161" y="121.9">VSSA</text>
<text x="171.4" y="125.9">7</text>
<text x="171.4" y="123.4">13</text>
<text x="171.4" y="120.8">12</text>
<text x="49.5" y="127">TX1</text>
<text x="49.5" y="129.6">RX1</text>
<text x="60.4" y="127">GND</text>
<text x="60.7" y="129.6">3.3V</text>
<text x="128.8" y="128.4">45</text>
<text x="128.8" y="131">46</text>
<text x="135.8" y="127">PA11</text>
<text x="135.8" y="129.6">PA12</text>
<text x="159.4" y="129.6">BOOT0</text>
<text x="160.9" y="127">NRST</text>
<text x="171.4" y="131">54</text>
<text x="171.4" y="128.4">60</text>
<text x="49.5" y="132.1">T0</text>
<text x="49.5" y="134.6">T1</text>
<text x="49.5" y="137.2">T2</text>
<text x="60.4" y="137.2">GND</text>
<text x="60.4" y="132.1">GND</text>
<text x="62.5" y="134.6">5V</text>
<text x="128.8" y="133.5">49</text>
<text x="128.8" y="136.1">50</text>
<text x="135.8" y="132.1">PA13/JTMS</text>
<text x="135.8" y="134.6">PA14/JTCK</text>
<text x="135.8" y="137.2">PA15/JTDI</text>
<text x="151.5" y="134.6">PD1-OSC_OUT</text>
<text x="153.9" y="137.2">PD0-OSC_IN</text>
<text x="162.6" y="132.1">PD2</text>
<text x="171.4" y="136.1">5</text>
<text x="171.4" y="133.5">6</text>
<text x="49.5" y="139.7">T3</text>
<text x="49.5" y="142.2">A0</text>
<text x="60.4" y="142.2">GND</text>
<text x="60.4" y="139.7">GND</text>
<text x="128.8" y="138.6">26</text>
<text x="128.8" y="141.1">27</text>
<text x="128.8" y="143.7">28</text>
<text x="135.8" y="139.7">PB0</text>
<text x="135.8" y="142.2">PB1</text>
<text x="147.9" y="139.7">PC15-OSC32_OUT</text>
<text x="150.3" y="142.2">PC14-OSC32_IN</text>
<text x="171.4" y="143.7">2</text>
<text x="171.4" y="141.1">3</text>
<text x="171.4" y="138.6">4</text>
<text x="49.5" y="144.8">A1</text>
<text x="49.5" y="147.3">A2</text>
<text x="49.5" y="149.9">A3</text>
<text x="61.4" y="149.9">TA1</text>
<text x="62.5" y="144.8">A7</text>
<text x="62.5" y="147.3">A6</text>
<text x="128.8" y="146.2">55</text>
<text x="128.8" y="148.7">56</text>
<text x="135.8" y="144.8">PB2</text>
<text x="135.8" y="147.3">PB3/JTDO</text>
<text x="135.8" y="149.9">PB4/TRST</text>
<text x="146.9" y="144.8">PC13-TAMPER-RTC</text>
<text x="161.4" y="147.3">PC12</text>
<text x="161.5" y="149.9">PC11</text>
<text x="171.4" y="148.7">52</text>
<text x="171.4" y="146.2">53</text>
<text x="49.5" y="152.4">D3</text>
<text x="49.5" y="154.9">D2</text>
<text x="59.4" y="154.9">DAC2</text>
<text x="61.4" y="152.4">TA0</text>
<text x="128.8" y="151.3">57</text>
<text x="128.8" y="153.8">58</text>
<text x="135.8" y="152.4">PB5</text>
<text x="135.8" y="154.9">PB6</text>
<text x="161.4" y="152.4">PC10</text>
<text x="162.6" y="154.9">PC9</text>
<text x="171.4" y="153.8">40</text>
<text x="171.4" y="151.3">51</text>
<text x="49.5" y="157.5">D1</text>
<text x="49.5" y="160">D0</text>
<text x="59.4" y="157.5">DAC1</text>
<text x="61" y="160">RX2</text>
<text x="128.8" y="156.4">59</text>
<text x="128.8" y="158.9">61</text>
<text x="128.8" y="161.4">62</text>
<text x="135.8" y="157.5">PB7</text>
<text x="135.8" y="160">PB8</text>
<text x="162.6" y="160">PC7</text>
<text x="162.6" y="157.5">PC8</text>
<text x="171.4" y="161.4">37</text>
<text x="171.4" y="158.9">38</text>
<text x="171.4" y="156.4">39</text>
<text x="49.5" y="162.6">A4</text>
<text x="49.5" y="165.1">A5</text>
<text x="61.2" y="162.6">TX2</text>
<text x="128.8" y="164">29</text>
<text x="128.8" y="166.5">30</text>
<text x="135.8" y="162.6">PB9</text>
<text x="135.8" y="165.1">PB10</text>
<text x="135.8" y="167.6">PB11</text>
<text x="162.6" y="167.6">PC4</text>
<text x="162.6" y="165.1">PC5</text>
<text x="162.6" y="162.6">PC6</text>
<text x="171.4" y="166.5">24</text>
<text x="171.4" y="164">25</text>
<text x="128.8" y="169.1">33</text>
<text x="128.8" y="171.6">34</text>
<text x="135.8" y="170.2">PB12</text>
<text x="135.8" y="172.7">PB13</text>
<text x="162.6" y="172.7">PC2</text>
<text x="162.6" y="170.2">PC3</text>
<text x="171.4" y="171.6">10</text>
<text x="171.4" y="169.1">11</text>
<text x="128.8" y="174.1">35</text>
<text x="128.8" y="176.7">36</text>
<text x="135.8" y="175.3">PB14</text>
<text x="135.8" y="177.8">PB15</text>
<text x="162.6" y="177.8">PC0</text>
<text x="162.6" y="175.3">PC1</text>
<text x="171.4" y="176.7">8</text>
<text x="171.4" y="174.1">9</text>
</g>
<g font-size="2" fill="#808080">
<text x="50.3" y="110.4" transform="rotate(-90 50.3 110.4)">Copper</text>
<text x="55.4" y="110.4" transform="rotate(-90 55.4 110.4)">Stop</text>
<text x="60.5" y="110.4" transform="rotate(-90 60.5 110.4)">Restrict</text>
<text x="65.5" y="110.4" transform="rotate(-90 65.5 110.4)">Labels</text>
<text x="40.8" y="119.3">Bottom</text>
<text x="43.6" y="114.2">Top</text>
<text x="47.1" y="168.8">#NEBULAPTH</text>
<text x="266.2" y="184">Logo</text>
</g>
<text font-size="2" fill="#800000" x="148.7" y="172" transform="rotate(-90 148.7 172)">STM32F100R4T6B</text>
</svg>
